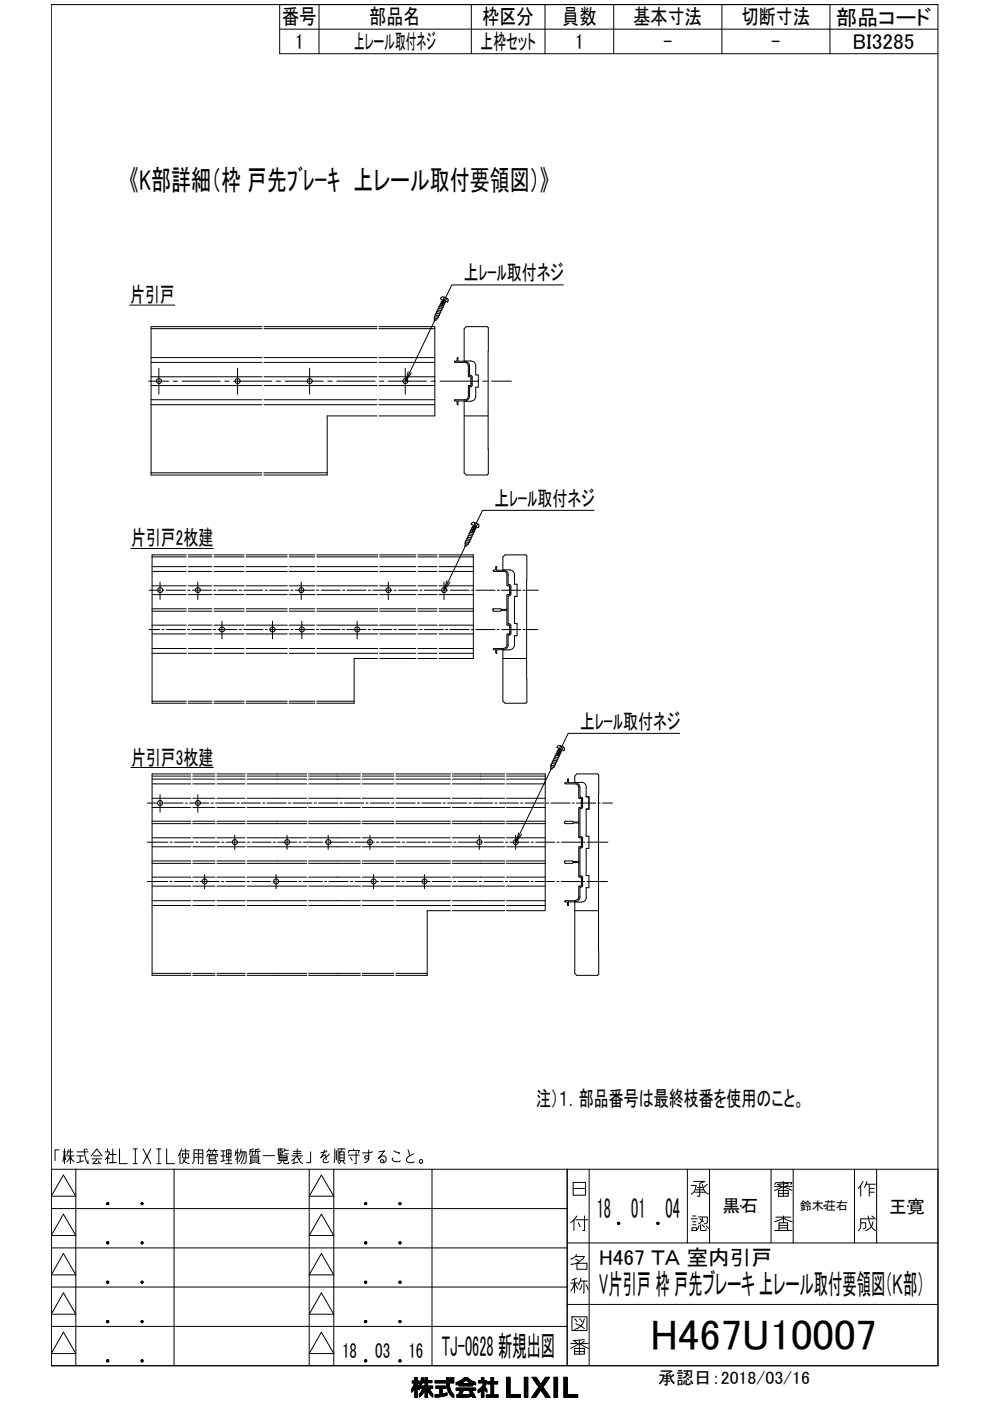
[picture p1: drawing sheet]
<svg xmlns="http://www.w3.org/2000/svg" width="210mm" height="297mm" viewBox="0 0 210 297" stroke-linecap="round" stroke-linejoin="round" font-family="sans-serif">
<!-- layer: TOS_WA -->
<g fill="none" stroke="#000" stroke-width=".21">
<path d="M10.9 1h188v288.6h-188zM59.3 6.2h139.6M59.3 1v10.4h139.6M67.6 1v10.4M99.9 1v10.4M115.6 1v10.4M130.1 1v10.4M153.1 1v10.4M176 1v10.4M10.9 247.9h188M10.9 256.2h109.4M13.4 249.1l2.7 4.5h-5.2z"/>
<path d="M13.4 257.4l2.7 4.6h-5.2zM16.1 247.9v41.7M36.9 247.9v41.7M65.6 247.9v41.7M68.1 257.4l2.7 4.6h-5.2zM68.1 249.1l2.7 4.5h-5.2zM70.8 247.9v41.7M91.6 247.9v41.7M120.3 247.9v41.7M121.5 250.7h2.6v2.7h-2.6zM121.5 252h2.6M124.9 247.9v41.7"/>
<path d="M145.7 247.9v15.6M150.4 247.9v15.6M157 255.7h.1M163.5 247.9v15.6M168.2 247.9v15.6M174.7 255.7h.1M181.2 247.9v15.6M185.9 247.9v15.6M192.4 255.7h.1M10.9 272.9h109.4M10.9 264.6h109.4M13.4 274.1l2.7 4.5h-5.2z"/>
<path d="M13.4 265.8l2.7 4.5h-5.2zM68.1 274.1l2.7 4.5h-5.2zM68.1 265.8l2.7 4.5h-5.2zM120.3 276.6h78.6M120.3 263.5h78.6M10.9 281.2h109.4M13.4 282.4l2.7 4.6h-5.2zM68.1 282.4l2.7 4.6h-5.2zM87.4 294.4v.7M87.4 292.8v.4M87.4 294.3v.7M87.5 292.8v.4"/>
<path d="M87.5 294.1v.8M87.6 292.8v.4M87.6 294v.8M87.7 292.8v.4M87.7 293.8v.9M87.8 292.8v.4M87.8 293.5v1.1M87.9 292.1h.6v.7h.4v.4h-.4l.4 .8v.7l-.4-.5v2.1h-.6v-1.9l-.7 .8v-.7l.7-1.1v-.2h-.5v-.4h.5zM87.9 292.8v1.6M88 292.1v4.2M88.1 292.1v4.2M88.2 292.1v4.2"/>
<path d="M88.3 292.1v4.2M88.4 292.1v4.2M88.5 292.8v.4M88.5 293.5v.8M88.6 292.8v.4M88.6 293.6v.8M88.7 292.8v.4M88.7 293.8v.7M88.8 292.8v.4M88.8 293.9v.7M89 295.5v.7M89.1 293.1v.7"/>
<path d="M89.1 293.9v.5M89.1 295.4v.7M89.2 292.9v.8M89.2 293.9v.5M89.2 295.3v.7M89.3 292.7v.9M89.3 293.9v.5M89.3 295.1v.8M89.3 292.1h.5v.6h.3v-.6h.6v.6h.9v.5h-.9v.7h1v.5h-.6l.7 1.2v.6l-.5-.5-.6-1v1.6h-.6v-1.6l-.5 .8-.7 .7v-.6l.7-1.2h-.6v-.5h1.1v-.7h-.5l-.6 .6v-.6l.3-.7zM89.4 292.1v1.4M89.4 293.9v.5M89.4 295v.8"/>
<path d="M89.4 292.1v1.3M89.4 294.9v.8M89.5 292.1v1.2M89.5 293.9v.5M89.5 294.7v.9M89.6 292.1v1.1M89.6 293.9v.5M89.6 294.5v1M89.7 292.1v1.1M89.7 293.9v1.5M89.8 292.1v.4M89.8 292.7v.5"/>
<path d="M89.8 293.9v1.3M89.9 292.7v.5M89.9 293.9v1.2M90 292.7v.5M90 293.9v1M90.1 292.7v.5M90.1 293.9v.8M90.2 292.1v4.2M90.3 292.1v4.2M90.4 292.1v4.2M90.5 292.1v4.2M90.6 292.1v4.2"/>
<path d="M90.7 292.7v.5M90.7 293.9v.9M90.8 292.7v.5M90.8 293.9v1.1M90.9 292.7v.5M90.9 293.9v1.3M91 292.7v.5M91 293.9v1.5M91.1 292.7v.5M91.1 293.9v1.6M91.2 292.7v.5M91.2 293.9v.5"/>
<path d="M91.2 294.6v1M91.3 292.7v.5M91.3 293.9v.5M91.3 294.8v.9M91.3 295v.8M91.5 292.7v.5M91.5 293.9v.5M91.5 295.1v.8M91.6 292.7v.5M91.6 293.9v.5M91.6 295.3v.7M91.6 295.4v.7"/>
<path d="M91.7 293.9v.5M91.7 295.5v.7M92.2 292.7h2.5v-.6h.5v.6h1.1v.5h-1l.1 1.3 .3 .6 .6 .6v.6l-.6-.3a3.5 3.5 0 0 1-1-2.8h-2.5zM92.3 292.7v.5M92.3 295.7v.5M92.4 292.7v.5M92.4 295.7v.5M92.4 293.9h2.2v.5h-.8v1.1l1-.2v.5l-2.6 .4v-.5l1-.1v-1.2h-.8zM92.4 293.9v.5M92.5 292.7v.5M92.5 293.9v.5M92.5 295.7v.5"/>
<path d="M92.7 292.7v.5M92.7 293.9v.5M92.7 295.7v.5M92.8 292.7v.5M92.8 293.9v.5M92.8 295.7v.5M92.9 292.7v.5M92.9 293.9v.5M92.9 295.7v.5M93 292.7v.5M93 293.9v.5M93 295.7v.5"/>
<path d="M93.1 292.7v.5M93.1 293.9v.5M93.1 295.7v.5M93.2 292.7v.5M93.2 293.9v.5M93.2 295.7v.5M93.3 292.7v.5M93.3 293.9v2.3M93.4 292.7v.5M93.4 293.9v2.2M93.5 292.7v.5M93.5 293.9v2.2"/>
<path d="M93.6 292.7v.5M93.6 293.9v2.2M93.7 292.7v.5M93.7 293.9v2.2M93.8 292.7v.5M93.8 293.9v.5M93.8 295.5v.6M93.9 292.7v.5M93.9 293.9v.5M93.9 295.5v.5M94 292.7v.5M94 293.9v.5"/>
<path d="M94 295.5v.5M94.1 292.7v.5M94.1 293.9v.5M94.1 295.5v.5M94.2 292.7v.5M94.2 293.9v.5M94.2 295.4v.6M94.3 292.7v.5M94.3 293.9v.5M94.3 295.4v.6M94.5 292.7v.5M94.5 293.9v.5"/>
<path d="M94.5 295.4v.5M94.6 292.7v.5M94.6 293.9v.5M94.6 295.4v.5M94.7 292.1v1.7M94.7 295.3v.5M94.8 292.1v2.2M94.9 292.1v2.5M95 292.1v2.8M95.1 292.1v3M95.2 292.1v3.2M95.3 292.7v.5"/>
<path d="M95.3 293.5v1.9M95.4 292.7v.5M95.4 294.2v1.4M95.4 294.5v1.2M95.5 292.1h.8v.4h-.8zM95.5 292.1v.4M95.5 292.7v.5M95.5 294.7v1.1M95.7 292.1v.4M95.7 292.7v.5M95.7 294.9v1M95.7 295.1v.9"/>
<path d="M95.8 292.1v.4M95.8 292.7v.5M95.8 295.2v.9M95.9 292.1v.4M95.9 292.7v.5M95.9 295.4v.7M96 292.1v.4M96 292.7v.5M96 295.5v.7M96.1 292.1v.4M96.1 292.7v.5M96.1 295.6v.6"/>
<path d="M96.2 292.1v.4M96.2 292.7v.5M96.2 295.7v.6M96.7 293.1l1-.4 .8-.6h.7l.7 .6 1 .4v.5l-.6-.1v.3h-3v-.3l-.6 .1zM96.7 294.3h4.2v.5h-2.7l-.3 .9h1.6l.3-.2-.3-.5h.6l.8 1.3h-.7l-.1-.3-1.3 .2h-2v-.5h.4l.4-.9h-.9zM96.7 293.1v.5M96.7 294.3v.5M96.8 293.1v.5M96.8 294.3v.5M96.9 293.1v.5M96.9 294.3v.5M96.9 295.7v.5"/>
<path d="M97 293v.6M97 294.3v.5M97 295.7v.5M97.1 293v.5M97.1 294.3v.5M97.1 295.7v.5M97.2 292.9v.6M97.2 294.3v.5M97.2 295.7v.5M97.3 292.9v.6M97.3 294.3v.5M97.3 295.6v.6"/>
<path d="M97.4 292.9v.9M97.4 294.3v.5M97.4 295.3v.9M97.5 292.8v1M97.5 294.3v.5M97.5 295.1v1.1M97.6 292.8v1M97.6 294.3v.5M97.6 294.9v1.3M97.6 292.7v1.1M97.6 293.3l1.2-.7 1.2 .7zM97.6 294.3v1.9"/>
<path d="M97.7 292.7v1.1M97.7 294.3v1.9M97.8 292.7v.5M97.8 293.3v.5M97.8 294.3v1.9M97.9 292.6v.6M97.9 293.3v.5M97.9 294.3v1.3M97.9 295.7v.5M98 292.5v.7M98 293.3v.5M98 294.3v1.1"/>
<path d="M98 295.7v.5M98.1 292.4v.7M98.1 293.3v.5M98.1 294.3v.8M98.1 295.7v.5M98.2 292.4v.6M98.2 293.3v.5M98.2 294.3v.6M98.2 295.7v.5M98.3 292.3v.7M98.3 293.3v.5M98.3 294.3v.5"/>
<path d="M98.3 295.7v.5M98.4 292.2v.7M98.4 293.3v.5M98.4 294.3v.5M98.4 295.7v.5M98.5 292.1v.8M98.5 293.3v.5M98.5 294.3v.5M98.5 295.7v.5M98.5 292.1v.7M98.7 292.1v.6M98.7 293.3v.5"/>
<path d="M98.7 294.3v.5M98.7 295.7v.5M98.7 292.1v.5M98.8 292.1v.5M98.8 293.3v.5M98.8 294.3v.5M98.8 295.7v.5M98.9 292.1v.6M98.9 293.3v.5M98.9 294.3v.5M98.9 295.7v.5M99 292.1v.7"/>
<path d="M99 293.3v.5M99 294.3v.5M99 295.7v.5M99.1 292.1v.8M99.1 293.3v.5M99.1 294.3v.5M99.1 295.7v.5M99.2 292.1v.8M99.2 293.3v.5M99.2 294.3v.5M99.2 295.7v.5M99.3 292.3v.7"/>
<path d="M99.3 293.3v.5M99.3 294.3v.5M99.3 295.7v.5M99.4 292.4v.6M99.4 293.3v.5M99.4 294.3v.5M99.4 295.7v.5M99.5 292.4v.7M99.5 293.3v.5M99.5 294.3v.5M99.5 295.7v.5M99.6 292.5v.7"/>
<path d="M99.6 293.3v.5M99.6 294.3v.5M99.6 295v.1M99.6 295.6v.6M99.6 292.6v.6M99.6 295v.3M99.6 295.6v.5M99.7 292.6v.6M99.7 293.3v.5M99.7 294.3v.5M99.7 295v.4M99.7 295.6v.5"/>
<path d="M99.9 292.7v1.1M99.9 294.3v.5M99.9 295v1.1M99.9 295v1M100 292.8v1M100 294.3v.5M100 295v1M100.1 292.8v1M100.1 294.3v.5M100.1 295v1.1M100.2 292.9v.9M100.2 294.3v.5"/>
<path d="M100.2 295.1v1.1M100.3 292.9v.6M100.3 294.3v.5M100.3 295.3v1M100.4 292.9v.6M100.4 294.3v.5M100.4 295.4v.9M100.5 293v.5M100.5 294.3v.5M100.5 295.6v.7M100.6 293v.5M100.6 294.3v.5"/>
<path d="M100.6 295.8v.5M100.7 293v.6M100.7 294.3v.5M100.7 296v.3M100.7 293.1v.5M100.7 296.1v.2M100.8 293.1v.5M100.8 294.3v.5M100.8 296.2v.1M101.4 294.7v.6M101.5 292.7v.5M101.5 294.6v.6"/>
<path d="M101.6 292.7v.5M101.6 294.6v.6M101.7 292.7v.5M101.7 294.5v.6M101.8 292.7v.5M101.8 294.4v.7M101.8 294.4v.6M101.9 292.7v.5M101.9 294.3v.6M102 292.7v.5M102 294.2v.7M102.1 292.1h.5v.6h.6l-.1 .7-.4 .7 .5 .5v.5l-.6-.5v1.7h-.5v-1.4l-.7 .4v-.6a2.37 2.37 0 0 0 1.2-1.5h-1.1v-.5h.6z"/>
<path d="M102.1 292.1v1.1M102.1 294.1v2.2M102.2 292.1v1.1M102.2 294v2.3M102.3 292.1v1.1M102.3 293.8v2.5M102.4 292.1v1.1M102.4 293.7v2.6M102.5 292.1v1.1M102.5 293.5v2.8M102.6 292.1v4.2M102.6 292.7v2"/>
<path d="M102.8 292.7v2.1M102.9 292.7v1.2M102.9 294.2v.7M102.9 292.7v1M102.9 294.3v.6M103 292.7v.8M103 294.3v.7M103.1 292.7v.5M103.1 294.4v.7M103.1 295.7v.5M103.2 294.5v.6M103.2 295.7v.5"/>
<path d="M103.3 295.7v.5M103.4 292.9v.5M103.4 295.7v.5M103.5 292.9v.5M103.5 295.7v.5M103.6 292.9v.5M103.6 295.7v.5M103.7 292.9v.5M103.7 295.7v.5M103.8 292.9v.5M103.8 295.7v.5M103.9 292.9v.5"/>
<path d="M103.9 295.7v.5M104 292.9v.5M104 295.7v.5M104.1 292.1h.6v.8h.8v.5h-.8v2.3h.9v.5h-2.5v-.5h1v-2.3h-.8v-.5h.8zM104.1 292.1v4.1M104.2 292.1v4.1M104.3 292.1v4.1M104.4 292.1v4.1M104.5 292.1v4.1M104.6 292.1v4.1M104.7 292.9v.5M104.7 295.7v.5"/>
<path d="M104.8 292.9v.5M104.8 295.7v.5M104.9 292.9v.5M104.9 295.7v.5M105 292.9v.5M105 295.7v.5M105.1 292.9v.5M105.1 295.7v.5M105.2 292.9v.5M105.2 295.7v.5M105.3 292.9v.5M105.3 295.7v.5"/>
<path d="M105.4 292.9v.5M105.4 295.7v.5M105.5 292.9v.5M105.5 295.7v.5M105.6 295.7v.5M107.4 292h.7v3.7h2.2v.6h-2.9zM107.4 292v4.3M107.5 292v4.3M107.6 292v4.3M107.7 292v4.3M107.8 292v4.3M107.9 292v4.3"/>
<path d="M108 292v4.3M108.1 292v4.3M108.2 295.7v.6M108.3 295.7v.6M108.4 295.7v.6M108.5 295.7v.6M108.6 295.7v.6M108.7 295.7v.6M108.8 295.7v.6M108.9 295.7v.6M109 295.7v.6M109.1 295.7v.6"/>
<path d="M109.2 295.7v.6M109.3 295.7v.6M109.4 295.7v.6M109.5 295.7v.6M109.6 295.7v.6M109.7 295.7v.6M109.8 295.7v.6M110 295.7v.6M110.1 295.7v.6M110.2 295.7v.6M110.3 295.7v.6M111.2 292h.7v4.3h-.7z"/>
<path d="M111.2 292v4.3M111.3 292v4.3M111.4 292v4.3M111.5 292v4.3M111.6 292v4.3M111.7 292v4.3M111.8 292v4.3M111.9 292v4.3M112.8 296.2v.1M112.8 292h.9l1 1.5 1-1.5h.8l-1.4 2.1 1.6 2.2h-1l-1-1.6-1.1 1.6h-.9l1.5-2.2zM112.9 292v.1M112.9 296.1v.2"/>
<path d="M113 292v.2M113 296v.3M113.1 292v.4M113.1 295.8v.5M113.1 292v.5M113.1 295.7v.6M113.2 292v.7M113.2 295.5v.8M113.3 292v.8M113.3 295.4v.9M113.4 292v.9M113.4 295.3v1"/>
<path d="M113.5 292v1M113.5 295.1v1.2M113.6 292v1.2M113.6 295v1.2M113.7 292v1.3M113.7 294.9v1.2M113.8 292.1v1.3M113.8 294.7v1.3M113.9 292.3v1.3M113.9 294.6v1.3M113.9 292.4v1.3M113.9 294.5v1.2"/>
<path d="M114.1 292.6v1.2M114.1 294.3v1.3M114.2 292.7v1.3M114.2 294.2v1.2M114.2 292.8v2.5M114.3 293v2.1M114.4 293.1v1.9M114.5 293.2v1.7M114.6 293.4v1.4M114.7 293.5v1.2M114.8 293.4v1.5M114.9 293.2v1.8"/>
<path d="M115 293.1v2M115 292.9v2.4M115.1 292.8v1.2M115.1 294.1v1.3M115.2 292.7v1.2M115.2 294.3v1.3M115.3 292.6v1.2M115.3 294.4v1.3M115.4 292.4v1.2M115.4 294.5v1.3M115.5 292.3v1.2M115.5 294.6v1.4"/>
<path d="M115.6 292.1v1.3M115.6 294.8v1.3M115.7 292v1.2M115.7 294.9v1.3M115.8 292v1.1M115.8 295.1v1.2M115.9 292v1M115.9 295.2v1.1M116 292v.9M116 295.3v1M116.1 292v.7M116.1 295.4v.9"/>
<path d="M116.1 292v.6M116.1 295.6v.7M116.2 292v.4M116.2 295.7v.6M116.3 292v.3M116.3 295.9v.4M116.4 292v.2M116.4 296v.3M116.5 292v.1M116.5 296.1v.2M116.6 296.2v.1M117.5 292h.7v4.3h-.7z"/>
<path d="M117.5 292v4.3M117.6 292v4.3M117.7 292v4.3M117.8 292v4.3M117.9 292v4.3M118 292v4.3M118.1 292v4.3M119.5 292h.8v3.7h2.2v.6h-3zM119.6 292v4.3M119.7 292v4.3M119.8 292v4.3M119.9 292v4.3"/>
<path d="M120 292v4.3M120.1 292v4.3M120.2 292v4.3M120.3 292v4.3M120.3 295.7v.6M120.4 295.7v.6M120.5 295.7v.6M120.6 295.7v.6M120.7 295.7v.6M120.8 295.7v.6M120.9 295.7v.6M121 295.7v.6"/>
<path d="M121.1 295.7v.6M121.3 295.7v.6M121.4 295.7v.6M121.5 295.7v.6M121.6 295.7v.6M121.7 295.7v.6M121.8 295.7v.6M121.9 295.7v.6M122 295.7v.6M122.1 295.7v.6M122.2 295.7v.6M122.3 295.7v.6"/>
<path d="M122.5 295.7v.6"/>
</g>
<g fill="#000" stroke="#000" stroke-width=".21">
<path d="M22.7 255.1l-.1 .1h.2zM22.6 255.2h.2l-.1 .2zM22.8 255.2l-.1 .2h.1z"/>
<path d="M22.8 255.2v.2h.2zM22.8 255.2h.3l-.1 .2z"/>
<path d="M23 255.1l-.2 .1h.3zM22.8 255l.2 .1-.2 .1zM22.7 255.1l.1 .1v-.2z"/>
<path d="M30 255.1l-.1 .1h.2zM29.9 255.2h.2l-.1 .2zM30.1 255.2l-.1 .2h.1z"/>
<path d="M30.1 255.2v.2h.2zM30.1 255.2h.2v.2z"/>
<path d="M30.3 255.1l-.2 .1h.2zM30.1 255l.2 .1-.2 .1zM30 255.1l.1 .1v-.2z"/>
<path d="M77.4 255.1l-.1 .1h.2zM77.3 255.2h.2l-.1 .2zM77.5 255.2l-.1 .2h.1z"/>
<path d="M77.5 255.2v.2h.2zM77.5 255.2h.3l-.1 .2z"/>
<path d="M77.7 255.1l-.2 .1h.3zM77.5 255l.2 .1-.2 .1zM77.4 255.1l.1 .1v-.2z"/>
<path d="M84.7 255.1l-.1 .1h.2zM84.6 255.2h.2l-.1 .2zM84.8 255.2l-.1 .2h.1z"/>
<path d="M84.8 255.2v.2h.1zM84.8 255.2h.2l-.1 .2z"/>
<path d="M84.9 255.1l-.1 .1h.2zM84.8 255l.1 .1-.1 .1zM84.7 255.1l.1 .1v-.2z"/>
<path d="M131 259.2v.1h.2zM131 259.3h.2l-.2 .2zM131 259.5h.2v-.2z"/>
<path d="M131.2 259.3v.2h.1zM131.2 259.3h.2l-.1 .2z"/>
<path d="M131.3 259.2l-.1 .1h.2zM131.2 259.2h.1l-.1 .1zM131 259.2l.2 .1v-.1z"/>
<path d="M139.3 259.2v.1h.2zM139.3 259.3h.2l-.2 .2zM139.3 259.5h.2v-.2z"/>
<path d="M139.5 259.3v.2h.1zM139.5 259.3h.2l-.1 .2z"/>
<path d="M139.6 259.2l-.1 .1h.2zM139.5 259.2h.1l-.1 .1zM139.3 259.2l.2 .1v-.1z"/>
<path d="M22.7 271.7l-.1 .2h.2zM22.6 271.9h.2l-.1 .1zM22.7 272l.1 .1v-.2z"/>
<path d="M22.7 263.4l-.1 .1h.2zM22.6 263.5h.2l-.1 .2zM22.7 263.7h.1v-.2z"/>
<path d="M22.8 271.9v.2l.2-.1zM22.8 271.9h.3l-.1 .1z"/>
<path d="M22.8 263.5v.2h.2zM22.8 263.5h.3l-.1 .2z"/>
<path d="M23 271.7l-.2 .2h.3zM22.8 271.7h.2l-.2 .2zM22.7 271.7l.1 .2v-.2z"/>
<path d="M23 263.4l-.2 .1h.3zM22.8 263.3l.2 .1-.2 .1zM22.7 263.4l.1 .1v-.2z"/>
<path d="M30 271.7l-.1 .2h.2zM29.9 271.9h.2l-.1 .1zM30.1 271.9l-.1 .1 .1 .1z"/>
<path d="M30 263.4l-.1 .1h.2zM29.9 263.5h.2l-.1 .2zM30.1 263.5l-.1 .2h.1z"/>
<path d="M30.1 271.9v.2l.2-.1zM30.1 271.9h.2v.1z"/>
<path d="M30.1 263.5v.2h.2zM30.1 263.5h.2v.2z"/>
<path d="M30.3 271.7l-.2 .2h.2zM30.1 271.7h.2l-.2 .2zM30 271.7l.1 .2v-.2z"/>
<path d="M30.3 263.4l-.2 .1h.2zM30.1 263.3l.2 .1-.2 .1zM30 263.4l.1 .1v-.2z"/>
<path d="M77.4 263.4l-.1 .1h.2zM77.3 263.5h.2l-.1 .2zM77.4 263.7h.1v-.2z"/>
<path d="M77.4 271.7l-.1 .2h.2zM77.3 271.9h.2l-.1 .1zM77.4 272l.1 .1v-.2z"/>
<path d="M77.5 263.5v.2h.2zM77.5 263.5h.3l-.1 .2z"/>
<path d="M77.5 271.9v.2l.2-.1zM77.5 271.9h.3l-.1 .1z"/>
<path d="M77.7 263.4l-.2 .1h.3zM77.5 263.3l.2 .1-.2 .1zM77.4 263.4l.1 .1v-.2z"/>
<path d="M77.7 271.7l-.2 .2h.3zM77.5 271.7h.2l-.2 .2zM77.4 271.7l.1 .2v-.2z"/>
<path d="M84.7 271.7l-.1 .2h.2zM84.6 271.9h.2l-.1 .1zM84.7 272l.1 .1v-.2z"/>
<path d="M84.7 263.4l-.1 .1h.2zM84.6 263.5h.2l-.1 .2zM84.7 263.7h.1v-.2z"/>
<path d="M84.8 271.9v.2l.1-.1zM84.8 271.9h.2l-.1 .1z"/>
<path d="M84.8 263.5v.2h.1zM84.8 263.5h.2l-.1 .2z"/>
<path d="M84.9 271.7l-.1 .2h.2zM84.8 271.7h.1l-.1 .2zM84.7 271.7l.1 .2v-.2z"/>
<path d="M84.9 263.4l-.1 .1h.2zM84.8 263.3l.1 .1-.1 .1zM84.7 263.4l.1 .1v-.2z"/>
<path d="M22.7 288.4l-.1 .1h.2zM22.6 288.5h.2l-.1 .2zM22.7 288.7l.1 .1v-.3z"/>
<path d="M22.7 280l-.1 .2h.2zM22.6 280.2h.2l-.1 .1zM22.7 280.3l.1 .1v-.2z"/>
<path d="M22.8 288.5v.3l.2-.1zM22.8 288.5h.3l-.1 .2z"/>
<path d="M22.8 280.2v.2l.2-.1zM22.8 280.2h.3l-.1 .1z"/>
<path d="M23 288.4l-.2 .1h.3zM22.8 288.3l.2 .1-.2 .1zM22.7 288.4l.1 .1v-.2z"/>
<path d="M23 280l-.2 .2h.3zM22.8 280h.2l-.2 .2zM22.7 280l.1 .2v-.2z"/>
<path d="M30 288.4l-.1 .1h.2zM29.9 288.5h.2l-.1 .2zM30.1 288.5l-.1 .2 .1 .1z"/>
<path d="M30 280l-.1 .2h.2zM29.9 280.2h.2l-.1 .1zM30.1 280.2l-.1 .1 .1 .1z"/>
<path d="M30.1 288.5v.3l.2-.1zM30.1 288.5h.2v.2z"/>
<path d="M30.1 280.2v.2l.2-.1zM30.1 280.2h.2v.1z"/>
<path d="M30.3 288.4l-.2 .1h.2zM30.1 288.3l.2 .1-.2 .1zM30 288.4l.1 .1v-.2z"/>
<path d="M30.3 280l-.2 .2h.2zM30.1 280h.2l-.2 .2zM30 280l.1 .2v-.2z"/>
<path d="M77.4 288.4l-.1 .1h.2zM77.3 288.5h.2l-.1 .2zM77.4 288.7l.1 .1v-.3z"/>
<path d="M77.4 280l-.1 .2h.2zM77.3 280.2h.2l-.1 .1zM77.4 280.3l.1 .1v-.2z"/>
<path d="M77.5 288.5v.3l.2-.1zM77.5 288.5h.3l-.1 .2z"/>
<path d="M77.5 280.2v.2l.2-.1zM77.5 280.2h.3l-.1 .1z"/>
<path d="M77.7 288.4l-.2 .1h.3zM77.5 288.3l.2 .1-.2 .1zM77.4 288.4l.1 .1v-.2z"/>
<path d="M77.7 280l-.2 .2h.3zM77.5 280h.2l-.2 .2zM77.4 280l.1 .2v-.2z"/>
<path d="M84.7 288.4l-.1 .1h.2zM84.6 288.5h.2l-.1 .2zM84.7 288.7l.1 .1v-.3z"/>
<path d="M84.7 280l-.1 .2h.2zM84.6 280.2h.2l-.1 .1zM84.7 280.3l.1 .1v-.2z"/>
<path d="M84.8 288.5v.3l.1-.1zM84.8 288.5h.2l-.1 .2z"/>
<path d="M84.8 280.2v.2l.1-.1zM84.8 280.2h.2l-.1 .1z"/>
<path d="M84.9 288.4l-.1 .1h.2zM84.8 288.3l.1 .1-.1 .1zM84.7 288.4l.1 .1v-.2z"/>
<path d="M84.9 280l-.1 .2h.2zM84.8 280h.1l-.1 .2zM84.7 280l.1 .2v-.2z"/>
</g>
<!-- layer: TOS_M1 -->
<path d="M27.5 64.7h9.6M27.8 116.3h17.4M27.8 162.7h17.4" fill="none" stroke="#000" stroke-width=".21"/>
<!-- layer: TOS_S1 -->
<g fill="none" stroke="#000" stroke-width=".21">
<path d="M55.5 69.3h-23.5v31.4h23.5M56 69.3h23.9M80.3 69.3h11.9v18.9h-11.9M92 67.4l.8 .2M92 67.8l.5 .1M92.1 67.1l.9 .2M92.2 66.8l1 .1M92.4 66.4l.9 .1M92.5 66l1 .2M92.7 65.7l1 .2M92.9 65.4l.9 .1M93 65l1 .2"/>
<path d="M93.2 64.7l.9 .2M93.3 64.3l1 .2M93.5 63.1l-.1 .3 1.5 .7 .1-.3M93.5 64l1 .1M93.8 63.6l-1.7 3.5v1l.7-.7 1.7-3.5M93.9 62.9l.5 .2a.69 .69 0 0 1 .6 .7M93.9 63l-.4 .1M103.5 74.5v26l-.2 .2h-4.4l-.5-.5v-15.1h1.4M103.5 74.5v-5l-.2-.2h-4.4l-.5 .4v6.8h1.4a1.04 1.04 0 0 1 1.1 1.1v1.9h.5v2.6h-.5v1.9a1.04 1.04 0 0 1-1.1 1M79.9 88.2h-10.5v12.5h-13.4M98.4 88.2h5.1M39.5 117.6h-7.3v31.5h7.3"/>
<path d="M39.9 117.6h5M45.4 117.6h6.4M52.2 117.6h8.7M61.3 117.6h5.4M67.2 117.6h12.9M80.5 117.6h7.7M88.6 117.6h4.1M93.1 117.6h7.3v22h-7.3M98.5 115.3l.8 .1M98.5 115.7h.5M98.6 114.9l1 .2M98.7 114.6l1 .1"/>
<path d="M98.9 114.2l1 .2M99 113.9l1 .1M99.2 113.5l1 .2M99.4 113.2l1 .1M99.5 112.8l1 .2M99.7 112.5l1 .1M99.9 112.1l.9 .2M100 110.9l-.1 .3 1.5 .7 .1-.3M100 111.8l1 .2M100.1 110.9a1.11 1.11 0 0 1 1.5 .7M100.4 111.4l-1.7 3.6-.1 .9 .7-.6 1.7-3.6M80.1 139.6h-5v9.5h-7.9"/>
<path d="M80.5 139.6h7.7M88.6 139.6h4.1M106.6 139.6h5.1M109.1 136.7a1.04 1.04 0 0 1-1.1 1.1M109.1 136.7v-1.9h.5v-2.6h-.5v-5.8h.5v-2.5h-.5v-2a1.04 1.04 0 0 0-1.1-1.1h-1.4v-2.7l.5-.5h4.4l.2 .3v31l-.2 .2h-4.4l-.5-.4v-10.9h1.4M39.9 149.1h5M45.4 149.1h6.4M52.2 149.1h8.7M61.3 149.1h5.4M117.8 159.8l1 .1M118 159.4l1 .2M118.2 159.1l1 .2"/>
<path d="M118.5 158.7l-1.7 3.6v.9l.7-.6 1.7-3.6M118.5 158.1l1.1 .5M118.5 158.1l-.4 .4 1.5 .7v-.6M40.5 164.1h-8.3v42.7h8.3M40.9 164.1h4.7M46 164.1h6M52.4 164.1h12.6M65.4 164.1h11M76.8 164.1h6.7M83.9 164.1h11.6M95.9 164.1h11.1M107.4 164.1h8.2v29h-8.2"/>
<path d="M116.7 162.2l1 .2M116.7 162.6l.8 .1M116.7 162.9l.4 .1M116.9 161.8l.9 .2M117 161.5l1 .2M117.2 161.2l1 .1M117.4 160.8l.9 .2M117.5 160.5l1 .2M117.7 160.1l.9 .2M121.9 165.9h.1M121.9 165.9v-1.4l.4-.4h4.4l.2 .2v4.1M121.9 165.9h1.4"/>
<path d="M123.3 165.9a.98 .98 0 0 1 1 1v2.1h.6v2.5h-.6v5.8h.6v2.6h-.6v5.7h.6v2.6h-.6v2a1.04 1.04 0 0 1-1 1.1M126.9 168.4v33.2M95.5 193.1h-4.9v13.7h-6.7M95.9 193.1h11.1M121.9 193.1h4.8M123.3 191.3h-1.4v15.1l.4 .4h4.4l.2-.2v-5M40.9 206.8h4.7M46 206.8h6M52.4 206.8h12.6M65.4 206.8h11M76.8 206.8h6.7"/>
<circle cx="33.7" cy="80.8" r=".53"/>
<circle cx="50.4" cy="80.8" r=".53"/>
<circle cx="65.7" cy="80.8" r=".53"/>
<circle cx="85.9" cy="80.8" r=".53"/>
<circle cx="34" cy="125.1" r=".53"/>
<circle cx="42" cy="125.1" r=".53"/>
<circle cx="47.1" cy="133.5" r=".53"/>
<circle cx="57.8" cy="133.5" r=".53"/>
<circle cx="63.9" cy="125.1" r=".53"/>
<circle cx="64" cy="133.5" r=".53"/>
<circle cx="75.7" cy="133.5" r=".53"/>
<circle cx="82.3" cy="125.1" r=".53"/>
<circle cx="94.2" cy="125.1" r=".53"/>
<circle cx="34" cy="170.2" r=".53"/>
<circle cx="42" cy="170.2" r=".53"/>
<circle cx="49.8" cy="178.5" r=".53"/>
<circle cx="60.9" cy="178.5" r=".53"/>
<circle cx="69.6" cy="178.5" r=".53"/>
<circle cx="78.5" cy="178.5" r=".53"/>
<circle cx="101.6" cy="178.5" r=".53"/>
<circle cx="109.4" cy="178.5" r=".53"/>
<circle cx="43.4" cy="186.9" r=".53"/>
<circle cx="58.6" cy="186.9" r=".53"/>
<circle cx="79.2" cy="186.9" r=".53"/>
<circle cx="90" cy="186.9" r=".53"/>
</g>
<!-- layer: TOS_K1 -->
<g fill="none" stroke="#000" stroke-width=".21">
<path d="M32 69.7h23.5M32 79.9h23.5M32 76.8h23.5M32 75.8h23.5M56 69.7h23.9M56 79.9h23.9M56 76.8h23.9M56 75.8h23.9M80.3 69.7h11.9M80.3 79.9h11.9M80.3 76.8h11.9M80.3 75.8h11.9"/>
<path d="M96.4 76.8h2.1M96.9 75.9v.5M96.9 76.3v.2l-.5 .1v.2M97 75.8l.1 .8h1.4M97 75.8l-.1 .1M98.5 76.8a.78 .78 0 0 1 .8 .8M98.5 76.6a1.04 1.04 0 0 1 1.1 1M99.3 77.6v2.2M99.3 79.7l.1 .1M99.4 79.9h.4M99.6 77.6v1.9M99.6 79.5l.1 .1"/>
<path d="M99.6 79.6h.2M99.8 79.8l.1 .1M99.8 79.6l.3 .3M99.9 80v1.7M100.1 80v1.7M32 84.8h23.5M32 81.7h23.5M32 85.8h23.5M56 84.8h23.9M56 81.7h23.9M56 85.8h23.9M80.3 84.8h11.9"/>
<path d="M80.3 81.7h11.9M80.3 85.8h11.9M96.4 85l.5 .1 .1 .7M98.5 84.8h-2.1v.2M98.5 85h-1.4l-.1 .8M99.3 84a.78 .78 0 0 1-.8 .8M99.3 81.9v2.1M99.6 84a1.04 1.04 0 0 1-1.1 1M99.6 82.1v1.9M99.6 82h.2M99.7 82l-.1 .1M99.8 81.7l-.5 .2"/>
<path d="M99.9 81.6l-.1 .1M100.1 81.6l-.3 .4M32 100.2h23.5M32.2 118.1h7.3M39.9 118.1h5M45.4 118.1h6.4M52.2 118.1h8.7M56 100.2h13.4M61.3 118.1h5.4M67.2 118.1h12.9M80.5 118.1h7.7M88.6 118.1h4.1"/>
<path d="M93.1 118.1h7.3M32.2 120.1h7.3M32.2 137.5h7.3M32.2 132.5h7.3M32.2 134.4h7.3M32.2 138.5h7.3M32.2 121.2h7.3M32.2 126.1h7.3M32.2 124.2h7.3M32.2 129.6h7.3M32.2 129.1h7.3M39.9 120.1h5"/>
<path d="M39.9 137.5h5M39.9 132.5h5M39.9 134.4h5M39.9 138.5h5M39.9 121.2h5M39.9 126.1h5M39.9 124.2h5M39.9 129.6h5M39.9 129.1h5M45.4 120.1h6.4M45.4 137.5h6.4M45.4 132.5h6.4"/>
<path d="M45.4 134.4h6.4M45.4 138.5h6.4M45.4 121.2h6.4M45.4 126.1h6.4M45.4 124.2h6.4M45.4 129.6h6.4M45.4 129.1h6.4M52.2 120.1h8.7M52.2 137.5h8.7M52.2 132.5h8.7M52.2 134.4h8.7M52.2 138.5h8.7"/>
<path d="M52.2 121.2h8.7M52.2 126.1h8.7M52.2 124.2h8.7M52.2 129.6h8.7M52.2 129.1h8.7M61.3 120.1h5.4M61.3 137.5h5.4M61.3 132.5h5.4M61.3 134.4h5.4M61.3 138.5h5.4M61.3 121.2h5.4M61.3 126.1h5.4"/>
<path d="M61.3 124.2h5.4M61.3 129.6h5.4M61.3 129.1h5.4M67.2 120.1h12.9M67.2 137.5h12.9M67.2 132.5h12.9M67.2 134.4h12.9M67.2 138.5h12.9M67.2 121.2h12.9M67.2 126.1h12.9M67.2 124.2h12.9M67.2 129.6h12.9"/>
<path d="M67.2 129.1h12.9M80.5 120.1h7.7M80.5 137.5h7.7M80.5 132.5h7.7M80.5 134.4h7.7M80.5 138.5h7.7M80.5 121.2h7.7M80.5 126.1h7.7M80.5 124.2h7.7M80.5 129.6h7.7M80.5 129.1h7.7M88.6 120.1h4.1"/>
<path d="M88.6 137.5h4.1M88.6 132.5h4.1M88.6 134.4h4.1M88.6 138.5h4.1M88.6 121.2h4.1M88.6 126.1h4.1M88.6 124.2h4.1M88.6 129.6h4.1M88.6 129.1h4.1M93.1 120.1h7.3M93.1 137.5h7.3M93.1 132.5h7.3"/>
<path d="M93.1 134.4h7.3M93.1 138.5h7.3M93.1 121.2h7.3M93.1 126.1h7.3M93.1 124.2h7.3M93.1 129.6h7.3M93.1 129.1h7.3M104.5 129.2l.1 .3M104.6 129.1h1.6l.1 .1 1.2-.1M104.6 129l-.1 .1M104.6 137.8h.2M104.6 121.2h2.1"/>
<path d="M104.8 120.9h-.2l.1 .2M104.9 137.7l.2 .2M105.1 120.2v.4l-.2 .3M105.1 138v.4M105.1 138.4l.1 .1M105.2 120.1l.1 .8h1.4M105.2 120.1l-.1 .1M106.7 137.5h-2v.2M106.7 137.8h-1.4l-.1 .7M106.7 121.1a.78 .78 0 0 1 .8 .8v2.2M106.7 120.9a1.04 1.04 0 0 1 1.1 1M107.5 129.5v2.9l.4 .1"/>
<path d="M107.5 126.2v2.9M107.5 136.7a.78 .78 0 0 1-.8 .8M107.5 129.5l-1.2-.1-.1 .2h-1.6M107.5 124.1l.4 .1M107.7 121.9v2M107.7 126.4v5.8M107.7 134.8v1.9M107.8 136.7a1.04 1.04 0 0 1-1.1 1M107.8 123.8l.1 .2M107.8 132.2l.1 .1M107.9 134.4l-.4 .1v2.2M107.9 134.7l-.1 .1"/>
<path d="M107.9 126.1l-.4 .1M107.9 126.3l-.1 .1M108 124.2l.1 .1M108 132.5l.1 1-.1 .9M108 132.2l.3 .4v1.7l-.3 .4M108 124l.3 .3M108.1 126l-.1 .1M108.1 124.3v1.7M108.3 126l-.3 .3M108.3 124.3v1.7M32.2 148.7h7.3M39.9 148.7h5"/>
<path d="M45.4 148.7h6.4M52.2 148.7h8.7M61.3 148.7h5.4M67.2 148.7h7.9M32.2 164.5h8.3M32.2 165.2h8.3M32.2 171.2h8.3M32.2 174.1h8.3M32.2 174.6h8.3M32.2 177.6h8.3M32.2 179.5h8.3M32.2 166.2h8.3"/>
<path d="M32.2 169.2h8.3M40.9 164.5h4.7M40.9 165.2h4.7M40.9 171.2h4.7M40.9 174.1h4.7M40.9 174.6h4.7M40.9 177.6h4.7M40.9 179.5h4.7M40.9 166.2h4.7M40.9 169.2h4.7M46 164.5h6M46 165.2h6"/>
<path d="M46 171.2h6M46 174.1h6M46 174.6h6M46 177.6h6M46 179.5h6M46 166.2h6M46 169.2h6M52.4 164.5h12.6M52.4 165.2h12.6M52.4 171.2h12.6M52.4 174.1h12.6M52.4 174.6h12.6"/>
<path d="M52.4 177.6h12.6M52.4 179.5h12.6M52.4 166.2h12.6M52.4 169.2h12.6M65.4 164.5h11M65.4 165.2h11M65.4 171.2h11M65.4 174.1h11M65.4 174.6h11M65.4 177.6h11M65.4 179.5h11M65.4 166.2h11"/>
<path d="M65.4 169.2h11M76.8 164.5h6.7M76.8 165.2h6.7M76.8 171.2h6.7M76.8 174.1h6.7M76.8 174.6h6.7M76.8 177.6h6.7M76.8 179.5h6.7M76.8 166.2h6.7M76.8 169.2h6.7M83.9 164.5h11.6M83.9 165.2h11.6"/>
<path d="M83.9 171.2h11.6M83.9 174.1h11.6M83.9 174.6h11.6M83.9 177.6h11.6M83.9 179.5h11.6M83.9 166.2h11.6M83.9 169.2h11.6M95.9 164.5h11.1M95.9 165.2h11.1M95.9 171.2h11.1M95.9 174.1h11.1M95.9 174.6h11.1"/>
<path d="M95.9 177.6h11.1M95.9 179.5h11.1M95.9 166.2h11.1M95.9 169.2h11.1M107.4 164.5h8.2M107.4 165.2h8.2M107.4 171.2h8.2M107.4 174.1h8.2M107.4 174.6h8.2M107.4 177.6h8.2M107.4 179.5h8.2M107.4 166.2h8.2"/>
<path d="M107.4 169.2h8.2M119.7 174.2v.3M119.7 174.2l1.7-.1 .1 .2h1.1M119.7 174.5l1.7 .1 .1-.1h1.1M119.8 166.2h2.1a.78 .78 0 0 1 .8 .8M120.1 165.9l-.3 .1 .1 .2M120.1 165.9l.2-.2 .1-.5h.1v.7h1.4a1.04 1.04 0 0 1 1.1 1.1M122.6 174.5l.2 .1M122.7 167v2.2M122.7 171.3v2.9M122.7 174.6v2.9M122.7 179.6v3"/>
<path d="M122.8 177.5l.1 .1M122.8 169.2l.1 .1M122.8 174.1l-.2 .1M122.8 177.6l.5 .1M122.8 169.3l.5 .1M122.8 171.2h.4M122.8 179.5h.4M122.9 171.2l-.1 .1M122.9 179.5l-.1 .1M123 177.3l.1 .1M123 167l.1 2M123 177.4h.4l.2 .3"/>
<path d="M123 179.8h.2M123 171.5h.2M123 169.1h.2M123.1 179.7v6M123.1 171.4l-.1 5.9M123.2 169l.4 .4M123.3 169.4v1.7M123.3 177.8v1.6M123.3 171l-.1 .2M123.3 179.4l-.1 .1M123.5 169.4v1.7M123.5 177.8v1.6"/>
<path d="M123.6 179.4l-.4 .3M123.6 171l-.4 .4M32.2 182.5h8.3M32.2 183h8.3M32.2 186h8.3M32.2 187.9h8.3M32.2 191h8.3M32.2 192h8.3M40.9 182.5h4.7M40.9 183h4.7M40.9 186h4.7M40.9 187.9h4.7"/>
<path d="M40.9 191h4.7M40.9 192h4.7M46 182.5h6M46 183h6M46 186h6M46 187.9h6M46 191h6M46 192h6M52.4 182.5h12.6M52.4 183h12.6M52.4 186h12.6M52.4 187.9h12.6"/>
<path d="M52.4 191h12.6M52.4 192h12.6M65.4 182.5h11M65.4 183h11M65.4 186h11M65.4 187.9h11M65.4 191h11M65.4 192h11M76.8 182.5h6.7M76.8 183h6.7M76.8 186h6.7M76.8 187.9h6.7"/>
<path d="M76.8 191h6.7M76.8 192h6.7M83.9 182.5h11.6M83.9 183h11.6M83.9 186h11.6M83.9 187.9h11.6M83.9 191h11.6M83.9 192h11.6M95.9 182.5h11.1M95.9 183h11.1M95.9 186h11.1M95.9 187.9h11.1"/>
<path d="M95.9 191h11.1M95.9 192h11.1M107.4 182.5h8.2M107.4 183h8.2M107.4 186h8.2M107.4 187.9h8.2M107.4 191h8.2M107.4 192h8.2M119.7 182.6v.3M119.8 191.2l.5 .1v.6l.2 .1v-.8h1.4M119.8 182.5l2.8 .2M119.9 182.5l-.2 .1"/>
<path d="M121.9 191h-2v.2M122.6 182.9h-1.1l-.1 .1-1.7-.1M122.6 182.9l.2 .1M122.7 183v2.9M122.7 188v2.2M122.7 190.1a.78 .78 0 0 1-.8 .8M122.8 185.9l.1 .1M122.8 182.6l-.2 .1M122.8 186l.5 .1M122.9 187.8l-.1 .1M123 188.2v2M123 190.1a1.04 1.04 0 0 1-1.1 1.1"/>
<path d="M123 185.7l.4 .1 .2 .3M123.1 188.1l-.1 .1M123.3 186.1v1.6M123.3 187.7l-.5 .2M123.5 186.1v1.6M123.6 187.7l-.2 .3-.4 .1M32.2 206.4h8.3M40.9 206.4h4.7M46 206.4h6M52.4 206.4h12.6M65.4 206.4h11M76.8 206.4h6.7"/>
<path d="M83.9 206.4h6.7"/>
</g>
<!-- layer: TOS_K3 -->
<g fill="none" stroke="#000" stroke-width=".21">
<path d="M33.7 78.1v5.5M50.4 78.1v5.5M65.6 78.1v5.5M85.9 78.1v5.5M31.5 80.8h4.3M36.7 80.8h.9M38.6 80.8h8.1M47.7 80.8h.9M49.5 80.8h8.1M58.6 80.8h.9M60.4 80.8h8.2M69.5 80.8h1"/>
<path d="M71.4 80.8h8.1M80.5 80.8h.9M82.3 80.8h8.2M91.4 80.8h.9M93.3 80.8h8.1M102.3 80.8h1M104.2 80.8h4.2M31.6 133.5h2.3M31.6 125.1h2.3M33.9 123.4v3.7M34.3 133.5h.5M34.3 125.1h.5"/>
<path d="M35.2 133.5h4.1M35.2 125.1h4.1M39.8 133.5h.4M39.8 125.1h.5M40.7 133.5h4.1M40.8 125.1h4M41.9 123.4v3.7M45.2 133.5h.5M45.3 125.1h.4M46.2 133.5h4M46.2 125.1h4.1M47.1 131.7v3.8"/>
<path d="M50.7 133.5h.5M50.7 125.1h.5M51.7 133.5h4M51.7 125.1h4M56.2 133.5h.5M56.2 125.1h.5M57.1 133.5h4.1M57.1 125.1h4.1M57.8 131.7v3.8M61.7 133.5h.4M61.7 125.1h.4M62.6 133.5h4.1"/>
<path d="M62.6 125.1h4.1M63.9 123.4v3.7M64 131.7v3.8M67.1 133.5h.5M67.1 125.1h.5M68.1 133.5h4M68.1 125.1h4.1M72.6 133.5h.5M72.6 125.1h.5M73.5 133.5h4.1M73.6 125.1h4M75.7 131.7v3.8"/>
<path d="M78 133.5h.6M78.1 125.1h.5M79 133.5h4.1M79 125.1h4.1M82.3 123.4v3.7M83.6 133.5h.4M83.6 125.1h.4M84.5 133.5h4M84.5 125.1h4M89 133.5h.5M89 125.1h.5M89.9 133.5h4.1"/>
<path d="M89.9 125.1h4.1M94.1 123.4v3.7M94.5 133.5h.4M94.5 125.1h.4M95.4 133.5h4.1M95.4 125.1h4.1M99.9 133.5h.5M100 125.1h.4M100.9 133.5h4M100.9 125.1h4.1M105.4 133.5h.5M105.4 125.1h.5"/>
<path d="M106.4 133.5h4M106.4 125.1h4M110.9 133.5h.5M110.9 125.1h.5M111.8 133.5h2.3M111.8 125.1h2.3M31.2 170.3h2.1M31.2 178.6h4.4M33.8 170.3h.5M33.9 168.5v3.7M34.7 170.3h4.1M36.1 178.6h.4"/>
<path d="M37 178.6h4M39.3 170.3h.4M40.2 170.3h4.1M41.5 178.6h.5M41.9 168.5v3.7M42.5 178.6h4.1M44.7 170.3h.5M45.7 170.3h4.1M47 178.6h.5M47.9 178.6h4.1M49.8 177.1v3M50.2 170.3h.5"/>
<path d="M51.2 170.3h4M52.5 178.6h.4M53.4 178.6h4.1M55.7 170.3h.5M56.6 170.3h4.1M57.9 178.6h.5M58.9 178.6h4M60.9 177.1v3M61.2 170.3h.4M62.1 170.3h4.1M63.4 178.6h.5M64.3 178.6h4.1"/>
<path d="M66.6 170.3h.5M67.5 170.3h4.1M68.9 178.6h.4M69.6 177.1v3M69.8 178.6h4.1M72.1 170.3h.5M73.1 170.3h4M74.4 178.6h.4M75.3 178.6h4.1M77.6 170.3h.4M78.4 177.1v3M78.5 170.3h4.1"/>
<path d="M79.8 178.6h.5M80.8 178.6h4M83 170.3h.5M84 170.3h4M85.3 178.6h.5M86.2 178.6h4.1M88.5 170.3h.5M89.4 170.3h4.1M90.7 178.6h.5M91.7 178.6h4M94 170.3h.4M94.9 170.3h4.1"/>
<path d="M96.2 178.6h.5M97.1 178.6h4.1M99.4 170.3h.5M100.4 170.3h4.1M101.6 177.1v3M101.7 178.6h.5M102.6 178.6h4.1M104.9 170.3h.5M105.9 170.3h4M107.2 178.6h.4M108.1 178.6h4.1M109.3 177.1v3"/>
<path d="M110.4 170.3h.5M111.3 170.3h4.1M112.6 178.6h.5M113.6 178.6h4M115.9 170.3h.4M116.8 170.3h4M118.1 178.6h.5M119 178.6h4.1M121.3 170.3h.5M122.2 170.3h4.1M123.6 178.6h.4M124.5 178.6h4.4"/>
<path d="M126.8 170.3h.4M127.7 170.3h2.2M31.2 186.9h4.3M36 186.9h.5M36.9 186.9h4.1M41.5 186.9h.4M42.4 186.9h4.1M43.4 185.4v3M46.9 186.9h.5M47.9 186.9h4.1M52.4 186.9h.5M53.4 186.9h4"/>
<path d="M57.9 186.9h.5M58.5 185.4v3M58.8 186.9h4.1M63.4 186.9h.4M64.3 186.9h4.1M68.8 186.9h.5M69.8 186.9h4M74.3 186.9h.5M75.3 186.9h4M79.2 185.4v3M79.8 186.9h.4M80.7 186.9h4.1"/>
<path d="M85.2 186.9h.5M86.2 186.9h4M90 185.4v3M90.7 186.9h.5M91.6 186.9h4.1M96.2 186.9h.4M97.1 186.9h4.1M101.6 186.9h.5M102.6 186.9h4.1M107.1 186.9h.5M108.1 186.9h4M112.6 186.9h.5"/>
<path d="M113.5 186.9h4.1M118.1 186.9h.4M119 186.9h4M123.5 186.9h.5M124.4 186.9h4.4"/>
</g>
<!-- layer: TOS_K2 -->
<path d="M99.9 80.3h.2M99.9 81.3h.2M108.1 133h.2M108.1 134h.2M108.1 124.6h.2M108.1 125.7h.2M123.3 170.8h.2M123.3 169.7h.2M123.3 179.1h.2M123.3 178.1h.2M123.3 187.5h.2M123.3 186.4h.2" fill="none" stroke="#000" stroke-width=".21"/>
<!-- layer: 0 -->
<path d="M86.6 78.8l-.6 2 1.2-1.7M92.1 68.1l-6.1 12.7M94.2 62.9l-.6 2.1 1.2-1.8M119.5 60.4h-23.7l-2.2 4.6M98.6 115.9l-4.4 9.2M100.7 110.7l-.6 2.1 1.2-1.8M126 108.2h-23.7l-2.2 4.6M94.8 123.1l-.6 2 1.2-1.7M118.9 158.1l-.6 2 1.2-1.7M144.1 155.5h-23.6l-2.2 4.6M110 176.6l-.6 2 1.2-1.7M116.8 163.2l-7.4 15.4" fill="none" stroke="#000" stroke-width=".21"/>
<text font-size="9.1" x="137.9" y="286.2">H467U10007</text>
<g font-size="6.6">
<text x="10.6" y="248">「株式会社LIXIL使用管理物質一覧表」を順守すること。</text>
<text x="119.9" y="262.1">付</text>
<text x="145.3" y="262.1">認</text>
<text x="163" y="262.1">査</text>
<text x="180.6" y="262.1">成</text>
<text x="119.9" y="270.2">名</text>
</g>
<g font-size="6.2">
<text x="145.3" y="254.7">承</text>
<text x="163" y="254.7">審</text>
<text x="180.6" y="254.7">作</text>
<text x="119.9" y="275.2">称</text>
<text x="119.9" y="283.3">図</text>
<text x="119.9" y="288.2">番</text>
</g>
<g font-size="6.1">
<text x="27.4" y="40.4">《K部詳細（枠 戸先ﾌﾞﾚｰｷ　上レール取付要領図）》</text>
<text x="126.5" y="258.3">18</text>
<text x="133.8" y="258.3">01</text>
<text x="141.1" y="258.3">04</text>
<text x="127" y="274.4">V片引戸 枠 戸先ブレーキ 上レール取付要領図（Ｋ部）</text>
<text x="93.7" y="287.5">TJ-0628 新規出図</text>
</g>
<g font-size="4.5">
<text x="59.8" y="5.1">番号</text>
<text x="78.3" y="5.1">部品名</text>
<text x="102.3" y="5.1">枠区分</text>
<text x="119.2" y="5.1">員数</text>
<text x="134.3" y="5.1">基本寸法</text>
<text x="157.3" y="5.1">切断寸法</text>
<text x="177.2" y="5.2">部品コード</text>
<text x="62.6" y="10.3">1</text>
<text x="75.1" y="10.3">上レール取付ネジ</text>
<text x="101.9" y="10.3">上枠セット</text>
<text x="121.9" y="10.3">1</text>
<text x="140.7" y="10.3">-</text>
<text x="163.6" y="10.3">-</text>
<text x="180.8" y="10.3">BI3285</text>
<text x="98.3" y="59.4">上ﾚｰﾙ取付ネジ</text>
<text x="27.5" y="64.1">片引戸</text>
<text x="104.8" y="107.2">上ﾚｰﾙ取付ネジ</text>
<text x="27.8" y="115.7">片引戸2枚建</text>
<text x="123" y="154.5">上ﾚｰﾙ取付ネジ</text>
<text x="27.8" y="162.1">片引戸3枚建</text>
<text x="113.7" y="234.5">注）１．部品番号は最終枝番を使用のこと。</text>
<text x="127" y="268.2">H467 ＴＡ 室内引戸</text>
<text x="72.5" y="288">18</text>
<text x="79.6" y="288">03</text>
<text x="86.6" y="288">16</text>
</g>
<g font-size="3.8">
<text x="153.2" y="257">黒石</text>
<text x="188.5" y="257.1">王寛</text>
<text x="139.6" y="293.5">承認日：2018/03/16</text>
</g>
<text font-size="2.6" x="169.6" y="256.6">鈴木荘右</text>
</svg>
